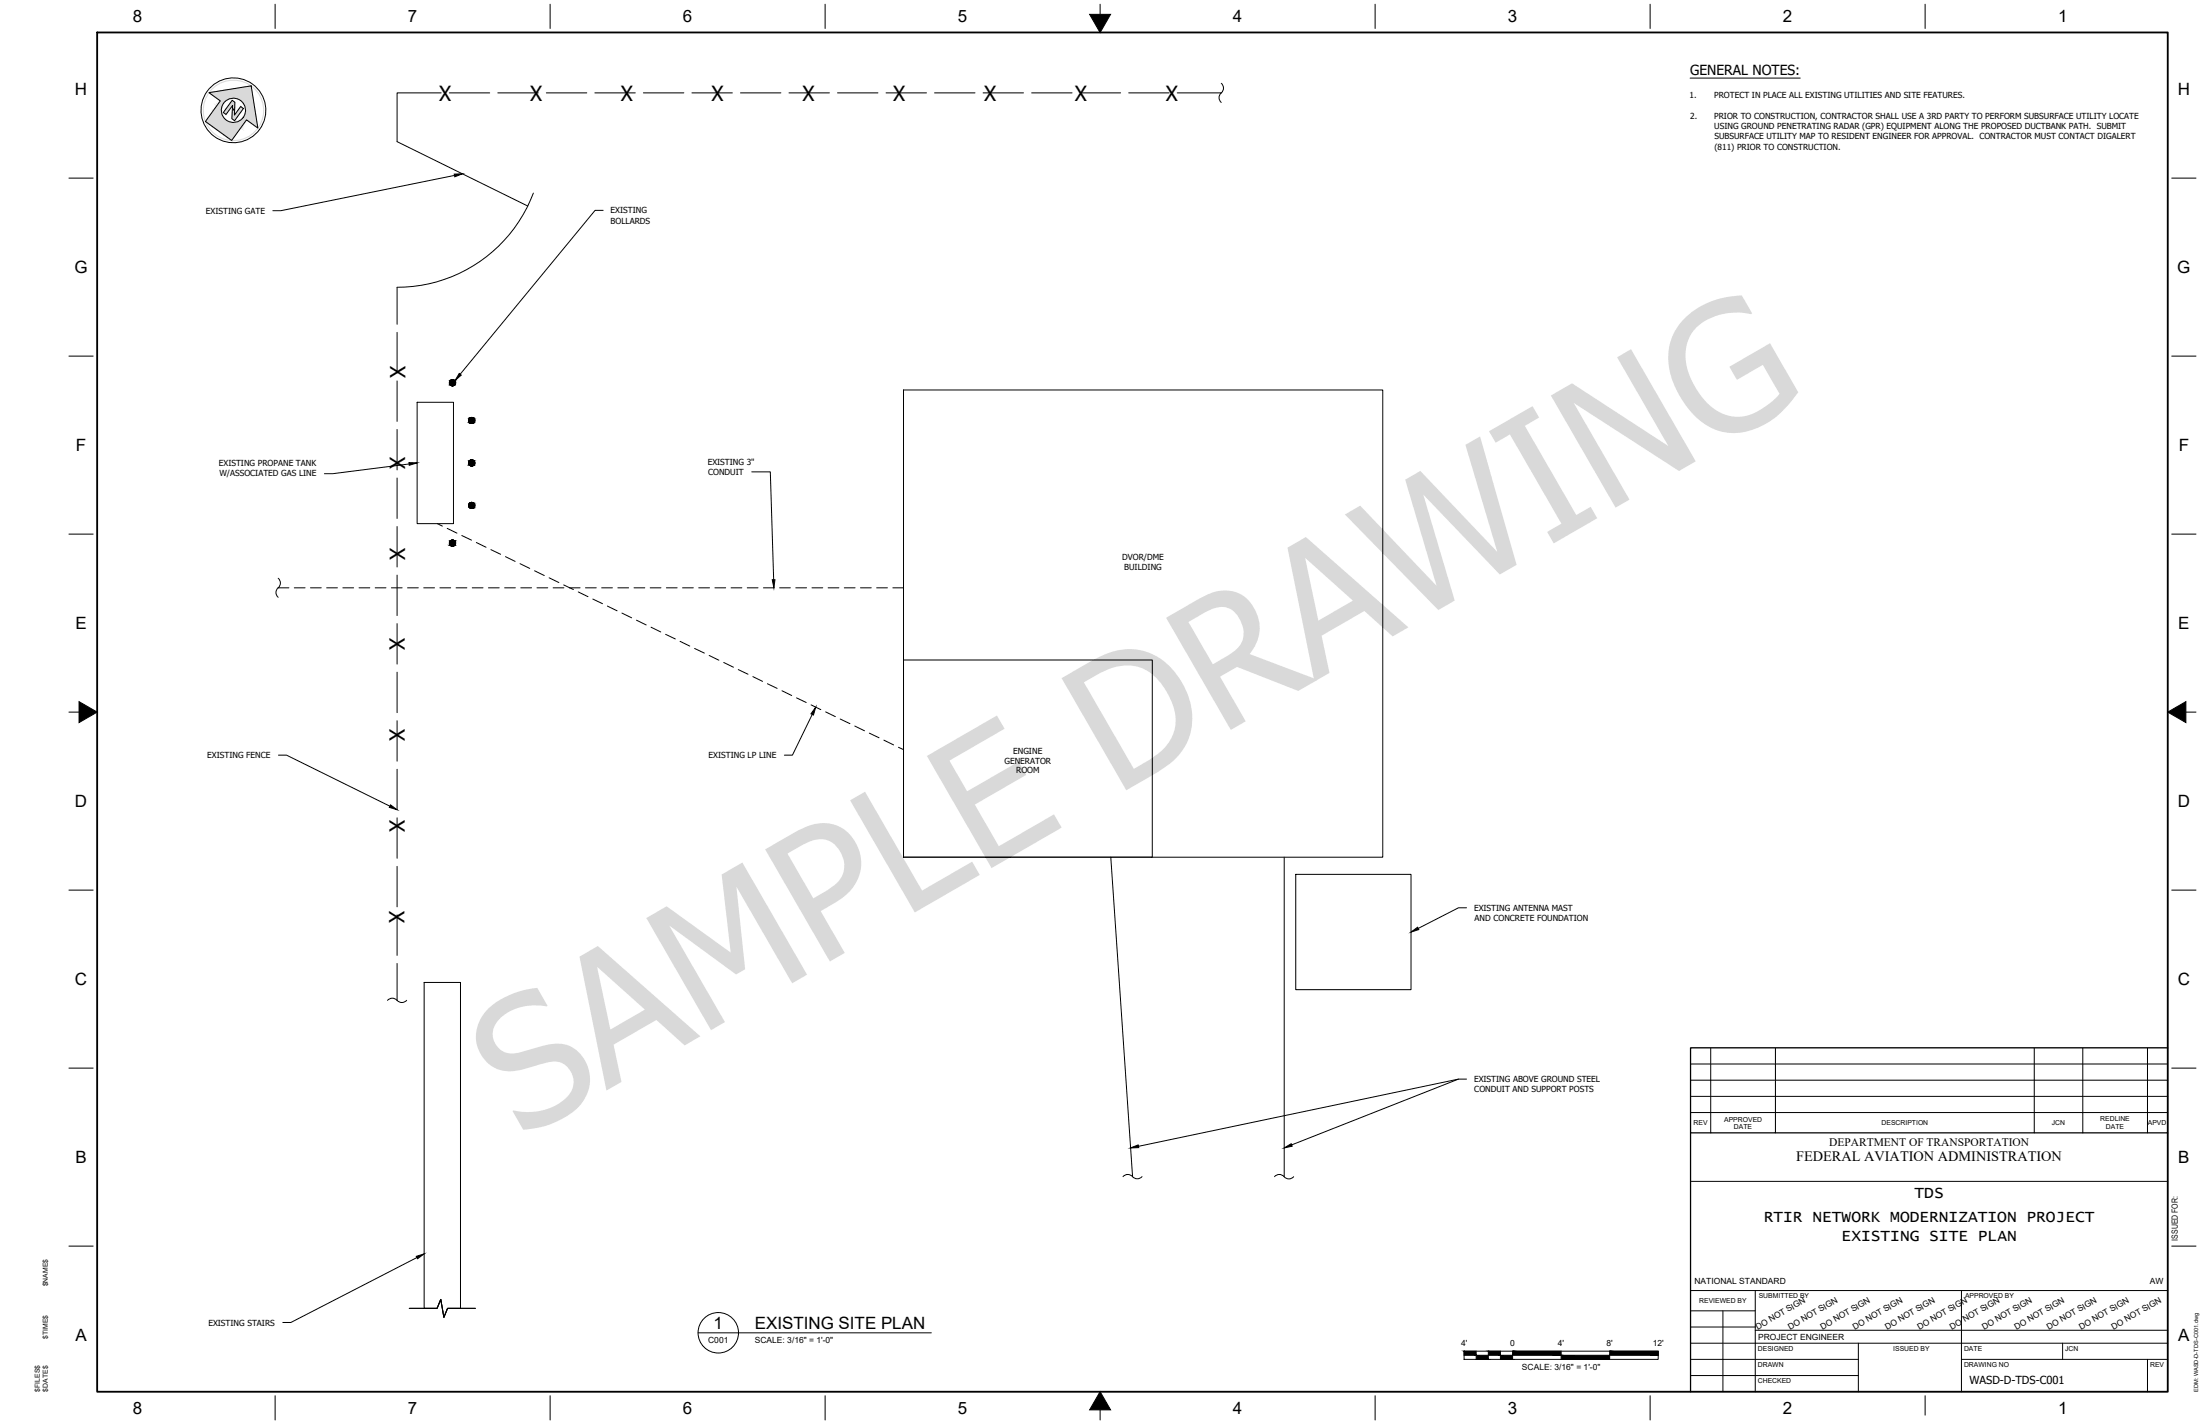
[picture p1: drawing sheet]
<svg xmlns="http://www.w3.org/2000/svg" width="864mm" height="559mm" viewBox="0 0 864 559" stroke-linecap="round" stroke-linejoin="round" font-family="sans-serif">
<!-- layer: - -ANNO-SYMB -->
<path d="M160.7 513.4h10.9l1.4-3.5 1.2 7 1.5-3.5h10.9" fill="none" stroke="#000" stroke-width=".39"/>
<!-- layer: A-WALL -->
<path d="M354.7 153h188.1v183.4h-188.1zM354.7 259h97.6v77.4h-97.6zM508.6 343.1h45.3v45.3h-45.3z" fill="none" stroke="#000" stroke-width=".39"/>
<!-- layer: C-FUEL-TANK-E -->
<path d="M163.7 157.9h14.3v47.6h-14.3z" fill="none" stroke="#000" stroke-width=".39"/>
<!-- layer: C-BOLLARD-E -->
<g fill="#000" stroke="#000" stroke-width=".39">
<path d="M177.4 151.3h.5zM177.5 149h.3zM184.9 166.2h.6zM185 163.8h.3zM184.9 182.8h.6zM184.9 199.5h.6zM185 180.5h.3zM185 197.1h.3zM177.4 214.3h.5zM177.5 212h.3z"/>
<path d="M177.4 151.3l.4 .1zM177.5 151.4h.3z"/>
<path d="M177.5 149l.4 .1zM177.4 149.1h.5z"/>
<path d="M177.4 149.1h.6zM177.2 149.1h.8z"/>
<path d="M177.2 149.1h.9zM177.1 149.1h1z"/>
<path d="M177.2 151.3h.8zM177.2 151.3h.7z"/>
<path d="M177.1 149.1l1.1 .1zM177.1 149.1l1.1 .1z"/>
<path d="M177.1 151.3h1zM177.1 151.3h.9z"/>
<path d="M177 149.2h1.3zM177 149.2h1.3z"/>
<path d="M177 151.2h1.2zM177 151.2l1.1 .1z"/>
<path d="M177 149.2l1.4 .1zM176.8 149.3h1.6z"/>
<path d="M177 151.2h1.3zM177 151.2h1.2z"/>
<path d="M176.8 149.3l1.7 .1zM176.8 149.3l1.7 .1z"/>
<path d="M176.8 151.1h1.6zM176.8 151.1l1.5 .1z"/>
<path d="M176.8 149.4l1.8 .1zM176.8 149.4l1.8 .1z"/>
<path d="M176.8 151h1.7zM176.8 151l1.6 .1z"/>
<path d="M176.7 149.5l1.9 .1zM176.6 149.6h2z"/>
<path d="M176.7 150.9h1.9zM176.7 150.9l1.8 .1z"/>
<path d="M176.6 149.6h2.1zM176.6 149.6h2.1z"/>
<path d="M176.6 150.8h2zM176.6 150.8l2 .1z"/>
<path d="M176.6 149.6l2.1 .2zM176.6 149.6l2.1 .2z"/>
<path d="M176.6 150.7h2.1zM176.6 150.7l2 .1z"/>
<path d="M176.5 149.8l2.3 .1zM176.5 149.8l2.3 .1z"/>
<path d="M176.5 150.6h2.2zM176.5 150.6l2.2 .1z"/>
<path d="M176.5 149.9l2.3 .1zM176.5 149.9l2.3 .1z"/>
<path d="M176.4 150l2.4 .1zM176.4 150l2.4 .1z"/>
<path d="M176.4 150.4l2.4 .1zM176.4 150.4l2.4 .1z"/>
<path d="M176.5 150.5h2.3zM176.5 150.5l2.2 .1z"/>
<path d="M176.4 150.1l2.4 .1zM176.4 150.1l2.4 .1z"/>
<path d="M176.4 150.2l2.4 .1zM176.4 150.2l2.4 .1z"/>
<path d="M176.4 150.3h2.4zM176.4 150.3l2.4 .1z"/>
<path d="M184.9 166.2h.4zM185 166.2h.3z"/>
<path d="M185 163.8h.5zM184.9 163.8h.6z"/>
<path d="M184.9 163.8l.6 .1zM184.8 163.9h.7z"/>
<path d="M184.8 163.9h.9zM184.7 163.9h1z"/>
<path d="M184.8 166.1h.7zM184.8 166.1l.7 .1z"/>
<path d="M184.7 163.9l1.1 .1zM184.6 164h1.2z"/>
<path d="M184.7 166.1h1zM184.7 166.1h.8z"/>
<path d="M184.6 164h1.2zM184.5 164h1.3z"/>
<path d="M184.6 166h1.2zM184.6 166l1.1 .1z"/>
<path d="M184.5 164l1.4 .1zM184.5 164l1.4 .1z"/>
<path d="M184.5 165.9h1.3zM184.5 165.9l1.3 .1z"/>
<path d="M184.4 164.1l1.6 .1zM184.4 164.1l1.6 .1z"/>
<path d="M184.4 165.9h1.5zM184.4 165.9h1.4z"/>
<path d="M184.3 164.2l1.8 .1zM184.2 164.3h1.9z"/>
<path d="M184.3 165.8h1.7zM184.3 165.8l1.6 .1z"/>
<path d="M184.2 164.3h2zM184.2 164.3h2z"/>
<path d="M184.2 165.7h1.9zM184.2 165.7l1.8 .1z"/>
<path d="M184.2 164.3l2 .2zM184.2 164.3l2 .2z"/>
<path d="M184.2 165.7h2zM184.2 165.7h1.9z"/>
<path d="M184.1 164.5h2.2zM184.1 164.5h2.2z"/>
<path d="M184.1 165.5h2.1zM184.1 165.5l2.1 .2z"/>
<path d="M184.1 164.5l2.2 .1zM184.1 164.5l2.2 .1z"/>
<path d="M184.1 165.4h2.2zM184.1 165.4l2.1 .1z"/>
<path d="M184 164.6l2.4 .2zM184 164.6l2.4 .2z"/>
<path d="M184 165.3h2.3zM184 165.3l2.3 .1z"/>
<path d="M184 164.8l2.4 .1zM184 164.8l2.4 .1z"/>
<path d="M184 164.9l2.4 .1zM184 164.9l2.4 .1z"/>
<path d="M184 165l2.4 .1zM184 165l2.4 .1z"/>
<path d="M184 165.1l2.4 .1zM184 165.1l2.4 .1z"/>
<path d="M184 165.2h2.4zM184 165.2l2.3 .1z"/>
<path d="M184.9 182.8h.4zM185 182.8h.3z"/>
<path d="M184.9 199.5h.4zM185 199.5h.3z"/>
<path d="M185 180.5h.5zM184.9 180.5h.6z"/>
<path d="M185 197.1l.5 .1zM184.9 197.2h.6z"/>
<path d="M184.9 180.5l.6 .1zM184.8 180.6h.7z"/>
<path d="M184.9 197.2h.6zM184.8 197.2h.7z"/>
<path d="M184.8 180.6h.9zM184.7 180.6h1z"/>
<path d="M184.8 182.8h.7zM184.8 182.8h.7z"/>
<path d="M184.8 197.2h.9zM184.7 197.2h1z"/>
<path d="M184.8 199.5h.7zM184.8 199.5h.7z"/>
<path d="M184.7 180.6h1.1zM184.6 180.6h1.2z"/>
<path d="M184.7 182.8h1zM184.7 182.8h.8z"/>
<path d="M184.7 197.2l1.1 .1zM184.6 197.3h1.2z"/>
<path d="M184.7 199.4h1zM184.7 199.4l.8 .1z"/>
<path d="M184.6 180.6l1.2 .1zM184.5 180.7h1.3z"/>
<path d="M184.6 182.7h1.2zM184.6 182.7l1.1 .1z"/>
<path d="M184.6 197.3l1.2 .1zM184.5 197.4h1.3z"/>
<path d="M184.6 199.3h1.2zM184.6 199.3l1.1 .1z"/>
<path d="M184.5 180.7l1.4 .1zM184.5 180.7l1.4 .1z"/>
<path d="M184.5 182.6h1.3zM184.5 182.6l1.3 .1z"/>
<path d="M184.5 197.4h1.4zM184.5 197.4h1.4z"/>
<path d="M184.5 199.3h1.3zM184.5 199.3h1.3z"/>
<path d="M184.4 180.8h1.6zM184.4 180.8h1.6z"/>
<path d="M184.4 182.5h1.5zM184.4 182.5l1.4 .1z"/>
<path d="M184.4 197.4l1.6 .1zM184.4 197.4l1.6 .1z"/>
<path d="M184.4 199.2h1.5zM184.4 199.2l1.4 .1z"/>
<path d="M184.3 180.8l1.8 .1zM184.2 180.9h1.9z"/>
<path d="M184.3 182.5h1.7zM184.3 182.5h1.6z"/>
<path d="M184.3 197.5l1.8 .1zM184.2 197.6h1.9z"/>
<path d="M184.3 199.1h1.7zM184.3 199.1l1.6 .1z"/>
<path d="M184.2 180.9l2 .1zM184.2 180.9l2 .1z"/>
<path d="M184.2 182.4h1.9zM184.2 182.4l1.8 .1z"/>
<path d="M184.2 197.6l2 .1zM184.2 197.6l2 .1z"/>
<path d="M184.2 199.1h1.9zM184.2 199.1h1.8z"/>
<path d="M184.2 181l2 .1zM184.2 181l2 .1z"/>
<path d="M184.2 182.3h2zM184.2 182.3l1.9 .1z"/>
<path d="M184.2 197.7l2 .1zM184.2 197.7l2 .1z"/>
<path d="M184.2 199h2zM184.2 199l1.9 .1z"/>
<path d="M184.1 181.1l2.2 .1zM184.1 181.1l2.2 .1z"/>
<path d="M184.1 182.2h2.1zM184.1 182.2l2.1 .1z"/>
<path d="M184.1 197.8l2.2 .1zM184.1 197.8l2.2 .1z"/>
<path d="M184.1 198.9h2.1zM184.1 198.9l2.1 .1z"/>
<path d="M184.1 181.2l2.2 .1zM184.1 181.2l2.2 .1z"/>
<path d="M184.1 182.1h2.2zM184.1 182.1l2.1 .1z"/>
<path d="M184.1 197.9l2.2 .1zM184.1 197.9l2.2 .1z"/>
<path d="M184.1 198.8h2.2zM184.1 198.8l2.1 .1z"/>
<path d="M184 181.3l2.4 .1zM184 181.3l2.4 .1z"/>
<path d="M184 182h2.3zM184 182l2.3 .1z"/>
<path d="M184 198l2.4 .1zM184 198l2.4 .1z"/>
<path d="M184 198.7h2.3zM184 198.7l2.3 .1z"/>
<path d="M184 181.4l2.4 .2zM184 181.4l2.4 .2z"/>
<path d="M184 181.6l2.4 .1zM184 181.6l2.4 .1z"/>
<path d="M184 181.7l2.4 .1zM184 181.7l2.4 .1z"/>
<path d="M184 181.8l2.4 .1zM184 181.8l2.4 .1z"/>
<path d="M184 181.9h2.4zM184 181.9l2.3 .1z"/>
<path d="M184 198.1l2.4 .1zM184 198.1l2.4 .1z"/>
<path d="M184 198.2l2.4 .1zM184 198.2l2.4 .1z"/>
<path d="M184 198.3l2.4 .2zM184 198.3l2.4 .2z"/>
<path d="M184 198.5h2.4zM184 198.5h2.4z"/>
<path d="M184 198.5h2.4zM184 198.5l2.3 .2z"/>
<path d="M177.4 214.3h.4zM177.5 214.3h.3z"/>
<path d="M177.5 212h.4zM177.4 212h.5z"/>
<path d="M177.4 212h.6zM177.2 212h.8z"/>
<path d="M177.2 212h.9zM177.1 212h1z"/>
<path d="M177.2 214.2h.8zM177.2 214.2l.7 .1z"/>
<path d="M177.1 212l1.1 .1zM177 212.1h1.2z"/>
<path d="M177.1 214.2h1zM177.1 214.2h.9z"/>
<path d="M177 212.1h1.3zM177 212.1h1.3z"/>
<path d="M177 214.2h1.2zM177 214.2h1.1z"/>
<path d="M177 212.1l1.4 .1zM176.8 212.2h1.6z"/>
<path d="M177 214.1h1.3zM177 214.1l1.2 .1z"/>
<path d="M176.8 212.2l1.7 .1zM176.8 212.2l1.7 .1z"/>
<path d="M176.8 214h1.6zM176.8 214l1.5 .1z"/>
<path d="M176.8 212.3l1.8 .1zM176.8 212.3l1.8 .1z"/>
<path d="M176.8 214h1.7zM176.8 214h1.6z"/>
<path d="M176.7 212.4l1.9 .1zM176.6 212.5h2z"/>
<path d="M176.7 213.9h1.9zM176.7 213.9l1.8 .1z"/>
<path d="M176.6 212.5l2.1 .1zM176.6 212.5l2.1 .1z"/>
<path d="M176.6 213.8h2zM176.6 213.8l2 .1z"/>
<path d="M176.6 212.6l2.1 .1zM176.6 212.6l2.1 .1z"/>
<path d="M176.6 213.7h2.1zM176.6 213.7l2 .1z"/>
<path d="M176.5 212.7l2.3 .1zM176.5 212.7l2.3 .1z"/>
<path d="M176.5 213.6h2.2zM176.5 213.6l2.2 .1z"/>
<path d="M176.5 212.8l2.3 .1zM176.5 212.8l2.3 .1z"/>
<path d="M176.4 212.9l2.4 .1zM176.4 212.9l2.4 .1z"/>
<path d="M176.4 213.4h2.4zM176.4 213.4h2.4z"/>
<path d="M176.5 213.4h2.3zM176.5 213.4l2.2 .2z"/>
<path d="M176.4 213l2.4 .1zM176.4 213l2.4 .1z"/>
<path d="M176.4 213.1l2.4 .1zM176.4 213.1l2.4 .1z"/>
<path d="M176.4 213.2h2.4zM176.4 213.2l2.4 .2z"/>
</g>
<!-- layer: C-FENC -->
<g fill="none" stroke="#000" stroke-width=".39">
<path d="M173.2 36.4h-17.3v19.2l51.3 25.3M176.4 36.4h15.8M195.4 36.4h15.9M214.5 36.4h15.8M233.5 36.4h15.9M252.6 36.4h15.8M271.6 36.4h15.9M290.7 36.4h15.8M309.7 36.4h15.9M328.8 36.4h15.8M347.8 36.4h15.9M366.9 36.4h15.8"/>
<path d="M385.9 36.4h15.9M405 36.4h15.8M424 36.4h15.9M443.1 36.4h15.8M462.1 36.4h17.3M479.4 36.5a2.48 2.48 0 0 0 0 3.7M479.4 32.7a2.48 2.48 0 0 1 0 3.7M209.4 75.8a57.2 57.2 0 0 1-53.5 36.9v14.6M155.9 130.4v15.9M155.9 149.5v15.9M155.9 168.5v15.9M155.9 187.6v15.9"/>
<path d="M155.9 206.6v15.9M155.9 225.7v15.9M155.9 244.7v15.9M155.9 263.8v15.9M155.9 282.8v15.9M155.9 301.9v15.9M155.9 320.9v15.9M155.9 340v15.9M155.9 359v15.9M155.9 378.1v14.5M152.1 392.6a2.48 2.48 0 0 1 3.8 0M155.9 392.5a2.48 2.48 0 0 0 3.7 0"/>
</g>
<!-- layer: C-ABV-GND-CONDUIT-E -->
<path d="M436 336.4l8.6 125.3M504.1 336.4v125.4M440.8 461.7a2.48 2.48 0 0 1 3.8 0M444.5 461.7a2.48 2.48 0 0 0 3.8 0M500.3 461.7a2.8 2.8 0 0 1 4.4 .6 2.48 2.48 0 0 0 3.1-.5" fill="none" stroke="#000" stroke-width=".39"/>
<!-- layer: C-UG-CONDUIT-E -->
<g fill="none" stroke="#000" stroke-width=".39">
<path d="M109.2 226.9a2.76 2.76 0 0 1-.5 4.4 2.48 2.48 0 0 0 .5 3.1M109.2 230.7h4.2M115.5 230.7h4.3M121.9 230.7h4.2M128.2 230.7h4.3M134.6 230.7h4.2M140.9 230.7h4.3M147.3 230.7h4.2M153.6 230.7h4.3M160 230.7h4.2M166.3 230.7h4.3M172.7 230.7h4.2"/>
<path d="M179 230.7h4.3M185.4 230.7h4.2M191.7 230.7h4.3M198.1 230.7h4.2M204.4 230.7h4.3M210.8 230.7h4.2M217.1 230.7h4.3M223.5 230.7h4.2M229.8 230.7h4.3M236.2 230.7h4.2M242.5 230.7h4.3M248.9 230.7h4.2"/>
<path d="M255.2 230.7h4.3M261.6 230.7h4.2M267.9 230.7h4.3M274.3 230.7h4.2M280.6 230.7h4.3M287 230.7h4.2M293.3 230.7h4.3M299.7 230.7h4.2M306 230.7h4.3M312.4 230.7h4.2M318.7 230.7h4.3M325.1 230.7h4.2"/>
<path d="M331.4 230.7h4.3M337.8 230.7h4.2M344.1 230.7h4.3M350.5 230.7h4.2"/>
</g>
<!-- layer: S-STRS -->
<path d="M166.5 385.5h14.3v127.9h-5.1l-1.5 3.5-1.2-7-1.4 3.5h-5.1z" fill="none" stroke="#000" stroke-width=".39"/>
<!-- layer: C-UG-FUEL-LINE-E -->
<g fill="none" stroke="#000" stroke-width=".39">
<path d="M171.7 205.5l2 1M175.6 207.3l3.8 1.9M181.3 210.1l3.8 1.9M187 212.9l3.8 1.9M192.7 215.7l3.8 1.8M198.4 218.4l3.8 1.9M204.1 221.2l3.8 1.9M209.8 224l3.9 1.8M215.6 226.7l3.8 1.9M221.3 229.5l3.8 1.9M227 232.3l3.8 1.8M232.7 235.1l3.8 1.8"/>
<path d="M238.4 237.8l3.8 1.9M244.1 240.6l3.8 1.8M249.9 243.4l3.8 1.8M255.6 246.1l3.8 1.9M261.3 248.9l3.8 1.8M267 251.7l3.8 1.8M272.7 254.5l3.8 1.8M278.4 257.2l3.8 1.9M284.1 260l3.8 1.8M289.8 262.8l3.8 1.8M295.5 265.5l3.8 1.9M301.2 268.3l3.9 1.8"/>
<path d="M307 271.1l3.8 1.8M312.7 273.9l3.8 1.8M318.4 276.6l3.8 1.9M324.1 279.4l3.8 1.8M329.8 282.2l3.8 1.8M335.5 284.9l3.8 1.9M341.2 287.7l3.9 1.8M347 290.4l3.8 1.9M352.7 293.2l2 1"/>
</g>
<!-- layer: ANNO-SYMB -->
<circle cx="91.7" cy="43.3" r="11.9" fill="none" stroke="#d9d9d9" stroke-width=".39"/>
<!-- layer: 0 -->
<g fill="#d9d9d9" stroke="#d9d9d9" stroke-width=".39">
<path d="M88.7 35.3l9.9-1.6 1.6 9.9z"/>
<path d="M94.8 39.7l5.4 4.2zM94.8 39.7l5.4 4.2z"/>
<path d="M88.7 35.3l5.4 3.9zM88.4 35.3l4.9 3.5z"/>
<path d="M95.4 40.4l4.9 3.9-.1-.4zM95.4 40.4l4.9 3.9-4.5-3.2z"/>
<path d="M88.4 35.3l4 3.3 .9 .2zM88 35.4l.4-.1 4 3.3z"/>
<path d="M95.8 41.1l4.6 3.9-.1-.7zM95.8 41.1l4.6 3.9-4.2-3.1z"/>
<path d="M88 35.4l3.6 3.2h.8zM87.4 35.5l.6-.1 3.6 3.2z"/>
<path d="M96.2 41.9l4.3 3.9-.1-.8zM96.2 41.9l4.3 3.9-4.1-3z"/>
<path d="M87.4 35.5l3.3 3.2 .9-.1zM86.5 35.6l.9-.1 3.3 3.2z"/>
<path d="M96.4 42.8l4.3 4-.2-1zM96.4 42.8l4.3 4-4.3-3.2z"/>
<path d="M86.5 35.6l3.3 3.3 .9-.2zM85.6 35.8l.9-.2 3.3 3.3z"/>
<path d="M96.4 43.6l4.4 4.3-.1-1.1zM96.4 43.6l4.4 4.3-4.6-3.4z"/>
<path d="M85.6 35.8l3.5 3.5 .7-.4zM84.5 36l1.1-.2 3.5 3.5z"/>
<path d="M96.2 44.5l4.8 4.5-.2-1.1zM96.2 44.5l4.8 4.5-5.1-3.7z"/>
<path d="M84.5 36l3.8 3.8 .8-.5zM83.3 36.2l1.2-.2 3.8 3.8z"/>
<path d="M95.9 45.3l5.3 4.9-.2-1.2zM95.9 45.3l5.3 4.9-5.7-4.1z"/>
<path d="M83.3 36.2l4.5 4.3 .5-.7zM82 36.4l1.3-.2 4.5 4.3z"/>
<path d="M95.5 46.1l5.7 4.1zM95.5 46.1l5.7 4.1z"/>
<path d="M82 36.4l5.8 4.1zM82 36.4l5.8 4.1z"/>
<path d="M95.5 46.1l.8 1.7 .5-.8zM95.5 46.1l.8 1.7-1.4-1z"/>
<path d="M86.5 39.6l.8 1.7 .5-.8zM86.5 39.6l.8 1.7-1.3-1z"/>
<path d="M94.9 46.8l.9 1.6 .5-.6zM94.2 47.3l.7-.5 .9 1.6z"/>
<path d="M86 40.3l1 1.8 .3-.8zM86 40.3l1 1.8-1.5-1.1z"/>
<path d="M94.2 47.3l1.1 1.8 .5-.7zM93.4 47.7l.8-.4 1.1 1.8z"/>
<path d="M85.5 41l1.4 2 .1-.9zM85.5 41l1.4 2-1.9-1.4z"/>
<path d="M93.4 47.7l1.5 2 .4-.6zM92.6 48l.8-.3 1.5 2z"/>
<path d="M85 41.6l1.9 2.3v-.9zM85 41.6l1.9 2.3-2.3-1.7z"/>
<path d="M92.6 48l1.9 2.1 .4-.4zM91.7 48.1l.9-.1 1.9 2.1z"/>
<path d="M84.6 42.2l2.5 2.5-.2-.8zM84.6 42.2l2.5 2.5-2.8-2z"/>
<path d="M91.7 48.1l2.6 2.4 .2-.4zM90.8 48l.9 .1 2.6 2.4z"/>
<path d="M84.3 42.7l3.1 2.8-.3-.8zM84.3 42.7l3.1 2.8-3.4-2.5z"/>
<path d="M90.8 48l3.3 2.8 .2-.3zM90 47.8l.8 .2 3.3 2.8z"/>
<path d="M84 43l3.9 3.3-.5-.8zM84 43l3.9 3.3-4.1-3z"/>
<path d="M90 47.8l4.1 3zM89.2 47.4l4.8 3.5z"/>
<path d="M83.8 43.3l4.7 3.6zM83.8 43.3l4.7 3.6z"/>
<path d="M83.7 43.4l7.2 11.7 3.1-4.2zM83.7 43.4l7.2 11.7-10.3-7.4zM80.6 47.7l10.3 7.4zM80.6 47.7l10.3 7.4zM80.6 47.7l10.3 7.4zM80.6 47.7l10.3 7.4z"/>
<path d="M94.5 41.8l.2 2 .8-1.2zM94.5 41.8l.2 2-1.1-.7z"/>
<path d="M91.1 39.4l1.1 2.6v-1.9zM91.1 39.4l1.1 2.6-2-1.4z"/>
<path d="M93.6 43.1l-.5 2.8 1.6-2.1zM93.6 43.1l-.5 2.8-1.1-.7z"/>
<path d="M91.3 41.4l.7 3.8 .2-3.2zM91.3 41.4l.7 3.8-.9-.7z"/>
<path d="M90.2 40.6l-.5 2.9 1.6-2.1zM90.2 40.6l-.5 2.9-1-.8z"/>
<path d="M91.1 44.5l1 2.9 1-1.5zM91.1 44.5l1 2.9-1.1-.8z"/>
<path d="M88.7 42.7v2.2l1-1.4zM88.7 42.7v2.2l-1-.7z"/>
</g>
<!-- layer: ANNO-SYMB -->
<g fill="none" stroke="#000" stroke-width=".39">
<path d="M82 36.4l16.6-2.7 2.6 16.5-4.4-3.2-5.9 8.1-10.3-7.4 5.9-8.1zM91.1 39.4l1.1 .7-.2 5.1 2.5-3.4 1 .8-3.4 4.8-1.1-.8 .3-5.2-2.6 3.5-1-.7zM91.7 43.2h.1M574.7 530.2h76.2v3.2h-76.2z"/>
<circle cx="91.6" cy="43.3" r="12.7"/>
<circle cx="91.6" cy="43.3" r="4.8"/>
</g>
<!-- layer: ANNO-TITL -->
<g fill="none" stroke="#000" stroke-width=".39">
<path d="M274 523h91.6"/>
<circle cx="282" cy="523" r="7.9"/>
</g>
<!-- layer: ANNO-TEXT -->
<path d="M178.3 68.3l3.2-.1-3 1.2zM180.3 146.6l.8 .6-2.5 2.1zM160.5 181.5l3.2 .2-3 .9zM303.1 227.5h1.1l-.4 3.2zM320.2 277.5l-.9 3.1-1-.5zM153.3 315.8l2.6 2-3.1-1zM553.9 365.8l2.6-1.9 .4 .9zM443.8 450.5l3-1.2 .2 1zM504.1 450.5l2.8-1.7 .3 1zM163.4 493l3.1-1-2.6 1.9z" fill="#000" stroke="#000" stroke-width=".39"/>
<path d="M178.4 68.8l-68.1 13.9h-3.2M236.8 82.6h-3.2l-53 64.3M160.6 182.1l-30 3.8h-3.3M295.1 185.2h7.3l1.3 42.3M109.3 296.3h3.2l40.5 20.1M318.9 280.3l-7.8 16h-3.2M575.7 356.2h-3.2l-15.8 8.1M572.5 423.5l-125.6 26.3M575.7 423.5h-3.2l-65.5 25.8M163.7 493.5l-49.5 25.5h-3.2" fill="none" stroke="#000" stroke-width=".39"/>
<!-- layer: faadborder|ANNO-TTLB -->
<path d="M38.1 12.7h812.8v533.4h-812.8z" fill="none" stroke="#000" stroke-width=".72"/>
<g fill="none" stroke="#000" stroke-width=".39">
<path d="M108 1.7v9.5M215.9 1.7v9.5M323.9 1.7v9.5M431.8 1.7v3.9M539.8 1.7v9.5M647.7 1.7v9.5M755.7 1.7v9.5M27.1 69.9h9.5M852.5 69.9h9.5M27.1 139.7h9.5M852.5 139.7h9.5M27.1 209.6h9.5"/>
<path d="M852.5 209.6h9.5M27.1 279.4h3.9M858.1 279.4h3.9M27.1 349.3h9.5M852.5 349.3h9.5M27.1 419.1h9.5M663.6 417.5h187.3M671.5 411.2v33.3M696.9 411.2v33.3M798.5 411.2v33.3M817.6 411.2v33.3M843 411.2v33.3"/>
<path d="M852.5 419.1h9.5M663.6 430.2h187.3M663.6 436.6h187.3M663.6 423.9h187.3M663.6 463.6h187.3M27.1 489h9.5M852.5 489h9.5M663.6 514.4h25.4M663.6 506.4h187.3M676.3 514.4v31.7M689 506.4v39.7M770 506.4v39.7"/>
<path d="M663.6 520.7h25.4M663.6 533.4h65.9M663.6 539.8h65.9M663.6 527.1h187.3M689 522h161.9M729.5 527.1v19M770 533.4h80.9M809.7 527.1v6.3M843 533.4v12.7M108 547.7v9.5M215.9 547.7v9.5M323.9 547.7v9.5"/>
<path d="M431.8 553.3v3.9M539.8 547.7v9.5M647.7 547.7v9.5M755.7 547.7v7.6"/>
</g>
<path d="M427.7 5.6h8.2l-4.1 7.2zM31 275.3l7.1 4.1-7.1 4.1zM850.9 279.4l7.2-4.1v8.2zM431.8 546.1l4.1 7.2h-8.2z" fill="#000" stroke="#000" stroke-width=".39"/>
<path d="M850.9 411.2h-187.3v134.9M663.6 444.5h187.3" fill="none" stroke="#000" stroke-width=".51"/>
<!-- layer: ANNO-SYMB -->
<g fill="#000" stroke="#000" stroke-width=".39">
<path d="M574.7 530.2l4.8 1.6h-4.8zM574.7 530.2l4.8 1.6v-1.6z"/>
<path d="M579.5 531.8l4.7 1.6h-4.7zM579.5 531.8l4.7 1.6v-1.6z"/>
<path d="M584.2 530.2l4.8 1.6h-4.8zM584.2 530.2l4.8 1.6v-1.6z"/>
<path d="M589 531.8l4.8 1.6h-4.8zM589 531.8l4.8 1.6v-1.6z"/>
<path d="M593.8 530.2l19 1.6h-19zM593.8 530.2l19 1.6v-1.6z"/>
<path d="M612.8 531.8l19.1 1.6h-19.1zM612.8 531.8l19.1 1.6v-1.6z"/>
<path d="M631.9 530.2l19 1.6h-19zM631.9 530.2l19 1.6v-1.6z"/>
</g>
<!-- layer: - -ANNO-TEXT -->
<path d="M663.4 30.6h43.3" fill="none" stroke="#000" stroke-width=".39"/>
<text font-size="69.9" fill="#d9d9d9" x="204.6" y="447.3" transform="rotate(-30 204.6 447.3)">SAMPLE DRAWING</text>
<g font-size="8.2">
<text x="172.4" y="39.5">X</text>
<text x="208.1" y="39.5">X</text>
<text x="243.7" y="39.5">X</text>
<text x="279.4" y="39.5">X</text>
<text x="315" y="39.5">X</text>
<text x="350.6" y="39.5">X</text>
<text x="386.3" y="39.5">X</text>
<text x="421.9" y="39.5">X</text>
<text x="457.6" y="39.5">X</text>
<text x="159.1" y="148.3" transform="rotate(-90 159.1 148.3)">X</text>
<text x="159.1" y="183.9" transform="rotate(-90 159.1 183.9)">X</text>
<text x="159" y="219.6" transform="rotate(-90 159 219.6)">X</text>
<text x="159" y="255.2" transform="rotate(-90 159 255.2)">X</text>
<text x="158.9" y="290.9" transform="rotate(-90 158.9 290.9)">X</text>
<text x="158.9" y="326.6" transform="rotate(-90 158.9 326.6)">X</text>
<text x="158.8" y="362.2" transform="rotate(-90 158.8 362.2)">X</text>
</g>
<g font-size="6.7">
<text x="52.2" y="8.8">8</text>
<text x="160.1" y="8.8">7</text>
<text x="268.1" y="8.8">6</text>
<text x="376" y="8.8">5</text>
<text x="484" y="8.8">4</text>
<text x="591.9" y="8.8">3</text>
<text x="699.9" y="8.8">2</text>
<text x="807.9" y="8.8">1</text>
<text x="29.4" y="37.4">H</text>
<text x="854.9" y="37.4">H</text>
<text x="29.2" y="107.2">G</text>
<text x="854.7" y="107.2">G</text>
<text x="29.8" y="177">F</text>
<text x="855.3" y="177">F</text>
<text x="29.6" y="246.9">E</text>
<text x="855" y="246.9">E</text>
<text x="29.4" y="316.7">D</text>
<text x="854.9" y="316.7">D</text>
<text x="29.4" y="386.6">C</text>
<text x="854.9" y="386.6">C</text>
<text x="29.6" y="456.4">B</text>
<text x="855" y="456.4">B</text>
<text x="280.1" y="521.5">1</text>
<text x="296.3" y="521.5">EXISTING SITE PLAN</text>
<text x="29.6" y="526.3">A</text>
<text x="855" y="526.3">A</text>
<text x="52.2" y="554.9">8</text>
<text x="160.1" y="554.9">7</text>
<text x="268.1" y="554.9">6</text>
<text x="376" y="554.9">5</text>
<text x="484" y="554.9">4</text>
<text x="591.9" y="554.9">3</text>
<text x="699.9" y="554.9">2</text>
<text x="807.9" y="554.9">1</text>
</g>
<g font-size="6.3">
<text x="751.5" y="469.9">TDS</text>
<text x="692.4" y="479.5">RTIR NETWORK MODERNIZATION PROJECT</text>
<text x="722.9" y="487">EXISTING SITE PLAN</text>
</g>
<text font-size="5.6" x="705.1" y="455.6">FEDERAL AVIATION ADMINISTRATION</text>
<text font-size="5.5" x="663.4" y="29.5">GENERAL NOTES:</text>
<text font-size="4.5" x="718" y="449.7">DEPARTMENT OF TRANSPORTATION</text>
<text font-size="4.4" x="773.1" y="543">WASD-D-TDS-C001</text>
<g font-size="3.3">
<text x="663.2" y="38.6">1.</text>
<text x="672.9" y="38.6">PROTECT IN PLACE ALL EXISTING UTILITIES AND SITE FEATURES.</text>
<text x="663.4" y="46.6">2.</text>
<text x="672.9" y="46.6">PRIOR TO CONSTRUCTION, CONTRACTOR SHALL USE A 3RD PARTY TO PERFORM SUBSURFACE UTILITY LOCATE</text>
<text x="672.9" y="50.7">USING GROUND PENETRATING RADAR (GPR) EQUIPMENT ALONG THE PROPOSED DUCTBANK PATH. SUBMIT</text>
<text x="673" y="58.8">(811) PRIOR TO CONSTRUCTION.</text>
<text x="673" y="54.7">SUBSURFACE UTILITY MAP TO RESIDENT ENGINEER FOR APPROVAL. CONTRACTOR MUST CONTACT DIGALERT</text>
<text x="80.8" y="83.8">EXISTING GATE</text>
<text x="239.7" y="83.7">EXISTING</text>
<text x="239.7" y="87.8">BOLLARDS</text>
<text x="85.9" y="182.8">EXISTING PROPANE TANK</text>
<text x="277.8" y="182.3">EXISTING 3&quot;</text>
<text x="86.1" y="186.8">W/ASSOCIATED GAS LINE</text>
<text x="278" y="186.4">CONDUIT</text>
<text x="440.5" y="219.6">DVOR/DME</text>
<text x="441.3" y="223.7">BUILDING</text>
<text x="81.4" y="297.5">EXISTING FENCE</text>
<text x="278.2" y="297.5">EXISTING LP LINE</text>
<text x="394.3" y="299.7">GENERATOR</text>
<text x="397.7" y="295.9">ENGINE</text>
<text x="398.9" y="303.5">ROOM</text>
<text x="578.6" y="357.5">EXISTING ANTENNA MAST</text>
<text x="578.9" y="361.5">AND CONCRETE FOUNDATION</text>
<text x="578.6" y="424.6">EXISTING ABOVE GROUND STEEL</text>
<text x="578.7" y="428.7">CONDUIT AND SUPPORT POSTS</text>
<text x="854.9" y="486.8" transform="rotate(-90 854.9 486.8)">ISSUED FOR:</text>
<text x="665.2" y="504">NATIONAL STANDARD</text>
<text x="844" y="504">AW</text>
<text x="81.8" y="520.1">EXISTING STAIRS</text>
<text x="690" y="521.9" transform="rotate(-30 690 521.9)">DO NOT SIGN</text>
<text x="702.7" y="521.9" transform="rotate(-30 702.7 521.9)">DO NOT SIGN</text>
<text x="715.4" y="521.9" transform="rotate(-30 715.4 521.9)">DO NOT SIGN</text>
<text x="728.1" y="521.9" transform="rotate(-30 728.1 521.9)">DO NOT SIGN</text>
<text x="740.8" y="521.9" transform="rotate(-30 740.8 521.9)">DO NOT SIGN</text>
<text x="753.5" y="521.9" transform="rotate(-30 753.5 521.9)">DO NOT SIGN</text>
<text x="766.2" y="521.9" transform="rotate(-30 766.2 521.9)">DO NOT SIGN</text>
<text x="778.9" y="521.9" transform="rotate(-30 778.9 521.9)">DO NOT SIGN</text>
<text x="791.6" y="521.9" transform="rotate(-30 791.6 521.9)">DO NOT SIGN</text>
<text x="804.3" y="521.9" transform="rotate(-30 804.3 521.9)">DO NOT SIGN</text>
<text x="817" y="521.9" transform="rotate(-30 817 521.9)">DO NOT SIGN</text>
<text x="829.7" y="521.9" transform="rotate(-30 829.7 521.9)">DO NOT SIGN</text>
<text x="278" y="527">C001</text>
<text x="296.3" y="527">SCALE: 3/16&quot; = 1'-0&quot;</text>
<text x="690.2" y="525.9">PROJECT ENGINEER</text>
<text x="573.5" y="528.3">4'</text>
<text x="592.8" y="528.3">0</text>
<text x="611.5" y="528.3">4'</text>
<text x="630.6" y="528.3">8'</text>
<text x="648.8" y="528.3">12'</text>
<text x="597.5" y="537.8">SCALE: 3/16&quot; = 1'-0&quot;</text>
</g>
<g font-size="2.7">
<text x="664.8" y="441.5">REV</text>
<text x="676.8" y="440.1">APPROVED</text>
<text x="680.6" y="443">DATE</text>
<text x="738.6" y="441.5">DESCRIPTION</text>
<text x="805.4" y="441.5">JCN</text>
<text x="824.4" y="440.1">REDLINE</text>
<text x="826.7" y="443">DATE</text>
<text x="843.1" y="441.5">APVD</text>
<text x="18.8" y="504.8" transform="rotate(-90 18.8 504.8)">$NAME$</text>
<text x="690.4" y="509.4">SUBMITTED BY</text>
<text x="771.4" y="509.4">APPROVED BY</text>
<text x="667" y="511.4">REVIEWED BY</text>
<text x="18.8" y="525.4" transform="rotate(-90 18.8 525.4)">$TIME$</text>
<text x="690" y="530">DESIGNED</text>
<text x="743.2" y="530.3">ISSUED BY</text>
<text x="771" y="530">DATE</text>
<text x="810.7" y="530">JCN</text>
<text x="690" y="536.4">DRAWN</text>
<text x="771" y="536.4">DRAWING NO</text>
<text x="844" y="536.4">REV</text>
<text x="690" y="542.7">CHECKED</text>
<text x="15.6" y="546.1" transform="rotate(-90 15.6 546.1)">$FILES$</text>
<text x="18.8" y="546.1" transform="rotate(-90 18.8 546.1)">$DATE$</text>
</g>
<text font-size="2.2" x="862.8" y="546.1" transform="rotate(-90 862.8 546.1)">EDM: WASD-D-TDS-C001.dwg</text>
</svg>
